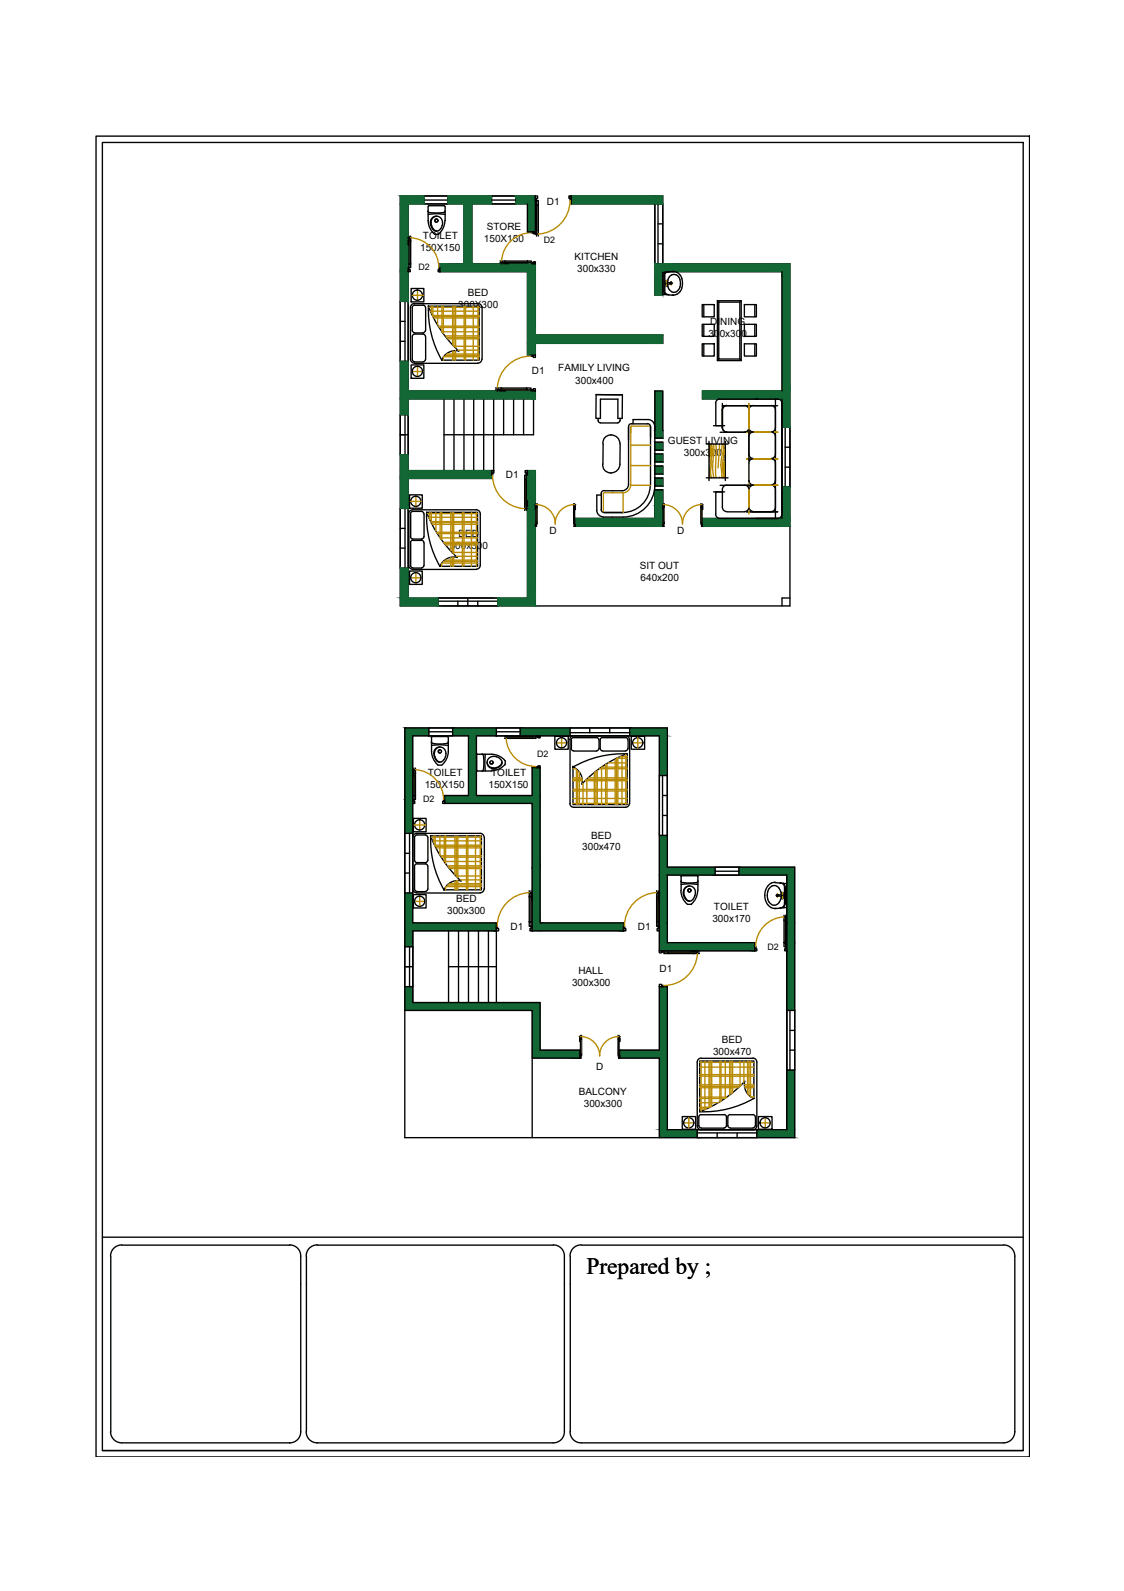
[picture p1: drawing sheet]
<svg xmlns="http://www.w3.org/2000/svg" width="210mm" height="297mm" viewBox="0 0 210 297" stroke-linecap="round" stroke-linejoin="round" font-family="sans-serif">
<!-- layer: PLAN -->
<path d="M17.9 25.4h174.4v246.6h-174.4zM19.1 26.6h172v244.2h-172zM19.1 231h172M19.1 270.8h172" fill="none" stroke="#000" stroke-width=".25"/>
<!-- layer: 0 -->
<g fill="none" stroke="#000" stroke-width=".25">
<path d="M79.2 36.6h4.4v1.5h-4.4zM79.2 37.4h4.4M79.9 39.4l.3 .3M80.1 38.4l-.1 .2v2.6M80.2 38.4h2.7M80.2 39.7h2.7M82.9 38.4l.2 .2M83.1 39.4l-.3 .3M83.1 38.6v2.6M91.8 36.6h4.5v1.5h-4.5zM91.8 37.4h4.5M98.5 38.1v5.2h1.5v-5.2"/>
<path d="M100 36.6h.4v.4h-.2v.4h-.2zM100 36.6h-25.3v76.5h72.8v-63.9h-23.7M100 38.1h-11.9v11.1h10.4M100 36.6v1.5M100.2 37.4h.3v.9h-.3zM100.2 38.2v4.8M100.5 38.3v4.8M106.2 36.6h.5v.8h-.2v-.4h-.3zM106.7 36.6v1.5h17.1M106.7 36.6h17.1v12.6M122.3 36.6v12.6h1.5M122.3 38.1v17h1.5v-4.4h22.2v22.3h-14.8v1.5h14.8v22.3h-14.8v1.5h16.3"/>
<path d="M122.9 38.1v11.1M74.7 56.3h1.5v11.2h-1.5M75.6 56.3v11.2M76.2 50h.2v.3h.2v.4h-.4zM76.4 44.7h-.1v1v-.8h.1M76.4 44.4h.3v.7h-.3zM76.4 49.2h.3v.8h-.3zM76.4 44.1v.3h-.3M76.4 45.1v4.2M76.7 57.4a.74 .74 0 0 1 .7-.7h11.9a.67 .67 0 0 1 .7 .7M76.7 57.4v9.7M76.7 44.1v.3"/>
<path d="M76.7 44.9v4.3M76.8 53.9h2.3v2.5h-2.3zM77 57.4l.1 4.5 .3 .2 1.6 .1M77.4 57h-.2l-.2 .4M77.5 57h1.5M79 57h.2l.2 .4M79.5 57.4v4.3M80 40l1.5-.1 1.6 .1M80 41.2l.3 1.4 .8 1.1M80 57.1a22.3 22.3 0 0 0 5.7 8.4M80 57.1a18.8 18.8 0 0 0 2.5 10.1M80 57.2h9.5v10h-7"/>
<path d="M80.6 42.2a1.27 1.27 0 0 0 1 .9M81.2 43.7h.7M81.5 40.9l-.2 .3 .2 .3M81.6 40.4a1.23 1.23 0 0 0-1 1.8M82 50h.2v.7h-.4zM82.2 50.7h16.3v15.6h1.5M82.2 50.7v-1.5h4.4v-11.1h-10.4v34.9h23.8M82.6 41.5a1.16 1.16 0 0 0-1.5-1.1 1.16 1.16 0 0 0-.6 1.8l.2 .5 .4 .4M82.7 41.5a1.31 1.31 0 0 1-1.6 1.5M83.1 41.2l-.3 1.4-.9 1.1M90 57.4v9.7M93.4 49h.3v.3"/>
<path d="M93.4 48.7h.3M93.7 48.7h.7v.3h-.7zM94 49v.2h1h-.8v-.2M94.2 48.7h4.3M94.3 49h4.3M98.5 48.7h.8v.3h-.8zM99.3 43.3h.7v.4l-.7-.2zM99.3 49l.7-.1v.3h-.7zM99.9 43.7h.3v.4M100 49.2v13.3h23.8v1.6h-23.8v2.2M100.2 43.2h-.1l-.1-.9v1h.2M100.2 42.9h.3v.8h-.3z"/>
<path d="M100.5 43.7v.4M122.9 45.5h.9M122.9 41.8h.9M123.9 54.3l.4 .7M124 51.5v2.8M124.1 54.3a.74 .74 0 0 0 .7 .7M124.1 51.5v2.8M124.3 50.8l-.4 .7M124.4 52.7v.4M124.6 52.7h.1M124.6 52.8h.5M124.8 50.7a.74 .74 0 0 0-.7 .8"/>
<path d="M124.9 55h.1M124.9 50.8h.1M125.1 52.8v.2M125.1 53l-.5 .1M125.4 54.5l.5 .1 .4-.1M125.4 51.4l.5-.2 .4 .2M125.4 51.3a1.64 1.64 0 0 0-.7 1.5v-.4h-.3v1h.3v-.3a1.66 1.66 0 0 0 .7 1.4M125.6 50.7a1.62 1.62 0 0 1 1.7 1.3M125.8 50.7l-2 .2v4.1l2 .1M126.3 51.3l.4 .4M126.7 54.1l-.4 .4M126.7 51.7a2.24 2.24 0 0 1 0 2.4"/>
<path d="M127 54.5a1.46 1.46 0 0 1-1.4 .6M127.3 52l.2 .9-.2 .8M127.3 53.8l-.3 .7M131.1 56.9h2.3v2.3h-2.3zM131.4 56.9v2.3M134 56.1h4.4v11.2h-4.4zM134 56.1l.2 .3M134.2 56.4h4v10.6h-4zM138.4 56.1l-.2 .3M139 56.9h2.3v2.3h-2.3zM141 56.9v2.3M74.7 77.4h1.5v7.5h-1.5"/>
<path d="M74.7 60h.9M74.7 63.7h.9M75.6 77.4v7.5M76.7 67a.74 .74 0 0 0 .7 .8M76.8 68.1h2.3v2.5h-2.3zM77 67.1l.2 .4h.2l1.6 .1M77 62.8v4.3M77.4 67.8h11.9M79 62.4h.2l.2 .4M79 62.4h-1.6h-.2l-.2 .4M79.4 61.7l-.2 .4h-.2M79.4 67.1l-.2 .4h-.2"/>
<path d="M79.5 62.8v4.3M82.5 67.2h.1M82.9 74.5v13.4M84.8 74.5v13.4M85.7 65.5a2.81 2.81 0 0 0-3.2 1.7M86.6 74.5v13.4M88.5 74.5v13.4M90 67a.74 .74 0 0 1-.8 .8M90.3 74.5v13.4M92.5 72.8h.4v.3M92.5 72.4h.4M92.9 72.4h.8v.4h-.8z"/>
<path d="M93.2 72.8v.2h1.1h-.8v-.2M93.5 72.4h4.8M93.6 72.8h4.9M94.1 74.5v6.7M95.9 74.5v6.7M97.8 74.5v6.7M98.3 72.4h.9v.4h-.9zM99.2 66.3h.8v.4h-.4v-.2h-.4zM99.2 72.8h.4v-.2h.4v.4h-.8zM99.6 74.5v6.7h-16.7M100 73v1.5h-23.8v13.4h16v-13.4M111.3 73.7h4.9v4.4h-.8v-3.6h-3.3v3.6h-.8z"/>
<path d="M111.7 78.1v.6l.4 .2M112.1 79h3.3M115.8 78.5l-.1 .2-.3 .2M115.8 78.1v.4M117.4 79.7v10.7a1.21 1.21 0 0 1-1.2 1.2M117.9 79.1l-.4 .3-.1 .3M118 79.1h2.9M118.2 79.1v-.8h2.8a1.21 1.21 0 0 1 1.2 1.2M120.9 79.1l.3 .1 .3 .5M121.3 79.5l.1 .2M121.5 79.7v10.9M131.1 64.2h2.3v2.3h-2.3z"/>
<path d="M131.1 60.6h2.3v2.2h-2.3zM131.4 60.6v2.2M131.4 64.2v2.3M133.3 79.5h2M133.7 75.3v4.2h1.2M134.2 67l-.2 .3M134.5 74.5a.83 .83 0 0 0-.9 .8M134.5 74.5h10.7M134.9 75.3v4.5a.83 .83 0 0 0 .8 .9M134.9 75.7h10.3M135.7 75.7a.83 .83 0 0 0-.8 .8M138.2 67l.2 .3"/>
<path d="M139 60.6h2.3v2.2h-2.3zM139 64.2h2.3v2.3h-2.3zM139 75.7a.83 .83 0 0 1 .9 .8 .83 .83 0 0 1 .8-.8M141 60.6v2.2M141 64.2v2.3M144 75.7a.83 .83 0 0 1 .8 .8M144.8 79.8a.83 .83 0 0 1-.8 .9 .83 .83 0 0 1 .8 .8M144.8 74.5v22.3M145.2 74.5a.83 .83 0 0 1 .8 .8M146.6 79.8v11.1M147.5 79.8h-1.5v11.1h1.5M74.7 94.9h1.5v11.2h-1.5"/>
<path d="M74.7 81.2h1.5M74.7 98.7h.9M75.6 94.9v11.2M76.5 92.4h2.4v2.5h-2.4zM76.7 95.9v4.3M77.1 95.2a.74 .74 0 0 0-.8 .7l.1 9.7M77.1 95.2h11.9M77.1 95.5h-.2l-.2 .4M77.1 95.5h1.6h.2l.2 .4M79.2 95.9v4.3M79.7 95.6h9.5v10.1h-7M88.9 95.2a.74 .74 0 0 1 .8 .7v9.7"/>
<path d="M91.8 87.9h.4v.4h-.2v.4h-.2zM91.8 87.9v1.4h-15.6v22.3h22.3v-23.7M98 94.1h.3v.9h-.3zM98 88.7h.3v.8h-.3zM98 89.5v4.8M98 95v.3M98.1 87.9h.4v.8h-.2v-.4h-.2zM98.3 94.4h.2v-.9v1.1h-.2M98.3 89.4v4.8M98.5 87.9h1.5v25.2M98.6 95h-.3v.3M100 97.8h.1l.1 .5h-.2z"/>
<path d="M100 94.5h.1l-.1 .6zM100.1 97.3h.2v.5h-.2zM100.1 94.2h.2v.5h-.2zM100.1 94v.2h-.2M100.1 94.6v2.7M100.3 94v.2M100.3 94.7v2.6M107.1 97.3h.2v.5h-.2zM107.1 94.2h.2v.5h-.2zM107.1 94v.2M107.1 94.7v2.6M107.3 97.8h.1v.5h-.2z"/>
<path d="M107.3 94.5h.1v.6v-.6zM107.3 94v.2h.2M107.3 94.6v2.7M107.4 96.8h14.9v-5.3h1.5v6.8h-16.4zM112.3 95.1v.3l.5 .3M112.3 92.4h-.9v2.9a1.21 1.21 0 0 0 1.3 1.2M112.3 92.2v2.9M112.6 86.6a1.46 1.46 0 0 0 1.4 1.7M112.6 82.9v3.8M112.8 91.6l-.5 .3v.3M112.8 95.7h1.7h-1.7M112.8 91.6h3.4"/>
<path d="M114 88.3h.2M114.5 95.7h1.9h-1.9M115.8 82.8a1.58 1.58 0 0 0-1.6-1.6 1.58 1.58 0 0 0-1.6 1.7M115.8 82.9v3.8a1.63 1.63 0 0 1-1.7 1.6M121.4 90.7a5.2 5.2 0 0 1-5.1 5M122.3 90.6a5.9 5.9 0 0 1-6 5.9h-3.6M122.3 81.8h1.5v-8.8h-1.5v17.7h1.5v-1.4h-1.5M122.3 82.6h1.5v1.4h-1.5M122.3 84.8h1.5v1.4h-1.5M122.3 87h1.5v1.5h-1.5M123.8 97.8l.2 .3v.2h-.2zM123.8 94.5v.6z"/>
<path d="M123.9 97.3h.2v.5h-.2zM123.9 94.2h.2v.5h-.2zM123.9 94v.2h-.2M123.9 94.6v2.7M124.1 94v.2M124.1 94.7v2.6M130.9 97.3h.2v.5h-.2zM130.9 94.2h.2v.5h-.2zM130.9 94v.2M130.9 94.7v2.6M131.1 97.8l.1 .5h-.2zM131.1 94.5h.1v.6z"/>
<path d="M131.1 94v.2h.2M131.1 94.6v2.7M131.9 82.9h4.1M131.9 89.2h4.1M132.4 82.4v7.3M133.3 91.8h2M133.6 96a.83 .83 0 0 0 .9 .8M134.5 80.7h5.8M134.5 90.6h5.8M134.9 91.8h-1.2v4.2M134.9 94.7a.83 .83 0 0 0 .8 .8M135.5 82.4v7.3"/>
<path d="M135.7 90.6a.83 .83 0 0 0-.8 .8v3.3M135.7 95.6h3.4M139 95.5a.83 .83 0 0 0 .9-.8 .83 .83 0 0 0 .8 .8M139 80.7a.83 .83 0 0 0 .9-.9 .83 .83 0 0 0 .8 .9 .83 .83 0 0 0-.8 .8M139 90.6a.83 .83 0 0 1 .9 .8M139.4 95.6h5.8M139.9 89.7a.83 .83 0 0 0 .8 .9 .83 .83 0 0 0-.8 .8M139.9 84.8a.83 .83 0 0 0 .8 .8 .83 .83 0 0 0-.8 .8M139.9 80.3v5.8M139.9 86.5v3.3M139.9 91.4v3.3M144.8 94.7a.83 .83 0 0 1-.8 .8"/>
<path d="M144.8 89.7a.83 .83 0 0 1-.8 .9 .83 .83 0 0 1 .8 .8M144.8 84.8a.83 .83 0 0 1-.8 .8 .83 .83 0 0 1 .8 .8M146 96a.83 .83 0 0 1-.8 .8M146.6 87.2h.9M146.6 83.5h.9M74.7 102.3h.9M76.3 105.5a.74 .74 0 0 0 .8 .8M76.5 106.6h2.4v2.5h-2.4zM76.7 100.2l.2 .4h.2M76.7 105.6l.2 .4h.2M76.7 101.3v4.3M77.1 106.3h11.9"/>
<path d="M77.1 100.9h-.2l-.2 .4M77.1 106.1h1.6M77.1 100.9h1.6M78.7 100.9h.2l.2 .4M79.1 100.2l-.2 .4h-.2h-1.6M79.1 105.6l-.2 .4h-.2M79.2 101.3v4.3M81.8 113.1v-1.5h11.1v1.5M81.8 112.2h11.1M82.2 105.7h.1M85.4 104a2.81 2.81 0 0 0-3.3 1.8M85.4 104.1a22.3 22.3 0 0 1-5.7-8.5 18.7 18.7 0 0 0 2.5 10.2"/>
<path d="M85.5 112.2v.9M87.4 111.6v1.5M89.2 112.2v.9M89.7 105.5a.74 .74 0 0 1-.8 .8M147.5 111.6h-1.5v1.5M75.6 135.9h49v26h23.8v50.5h-72.8zM80.1 135.9h4.4v1.5h-4.4zM80.1 136.6h4.4M80.5 138.5l.3 .3M80.6 137.7v2.6l.1 .9 .4 .9 .7 .7M80.6 139.2l1.6-.2 1.5 .2M80.7 137.5l-.2 .2"/>
<path d="M80.8 137.5h2.8M80.8 138.8l.5 .1M81.2 138.9h1.8M82.2 140l-.3 .3 .3 .3M82.2 139.5a1.12 1.12 0 0 0-1.1 1.1M83.5 138.8l-.5 .1M83.5 137.5l.2 .2v3.1l-.5 1.3-.7 .7M83.7 138.5l-.2 .3M92.7 135.9h4.4v1.5h-4.4zM92.7 136.6h4.4M94.2 137.9h.4M94.6 137.6h.7v.3h-.7z"/>
<path d="M94.6 137.3v.3h-.4M94.9 137.6v-.2h.9h-.8v.2M95.1 137.9h4.3M95.2 137.6h4.3M99.4 137.6h.7v.3h-.7zM100.1 137.4h.8v.4h-.4v-.2h-.4zM103.6 137.5h2.5v2.4h-2.5zM106.5 135.9v1.5h11.1v-1.5M106.5 138.1v11.9M106.5 136.8h11.1M106.7 139.7l.2 .4 .2 .1M106.7 138.1v1.7"/>
<path d="M107.1 137.7l-.4 .2v.2M107.1 137.7h4.3M107.2 137.3a.74 .74 0 0 0-.8 .8M110.1 135.9v.9M111.4 137.7h.2l.2 .4M111.8 139.7l-.2 .4-.2 .1h-4.3M111.9 138.1v1.7M112.1 139.7v.3l.4 .2M112.5 137.7l-.4 .2v.2v1.7M112.6 137.7h4.2M113.9 135.9v.9M116.8 137.7h.2l.2 .4"/>
<path d="M116.8 137.3a.74 .74 0 0 1 .7 .8M117.2 139.7l-.2 .4-.2 .1h-4.2M117.3 138.1v1.7M117.6 138.1v11.9M117.9 137.5h2.5v2.4h-2.5zM75.6 155.6h1.5v11.1h-1.5M75.6 159.3h.9M76.5 155.6v11.1M77.1 149.3h.2l.2 .7h-.4zM77.1 156.3a.74 .74 0 0 1 .7-.7h11.9a.74 .74 0 0 1 .7 .7M77.2 152.8h2.4v2.5h-2.4zM77.3 144h-.2v1l.1-.8h.1"/>
<path d="M77.3 143.7h.3v.8h-.3zM77.3 148.5h.3v.8h-.3zM77.3 143.4v.3h-.3M77.3 144.3v4.3M77.4 156.4v4.2M77.6 143.4v.3M77.6 144.2v4.3M79.4 155.9h.2l.3 .4M79.4 155.9h-1.5l-.4 .2-.1 .2M79.9 156.4v4.2M80.4 156a22.3 22.3 0 0 0 5.7 8.5M80.4 156.1h9.5v10h-7"/>
<path d="M80.4 156a18.8 18.8 0 0 0 2.5 10.2 2.77 2.77 0 0 1 3.2-1.7M81.1 140.6l.4 1.2M81.1 141.3l.3 .5M81.4 141.8a.86 .86 0 0 0 .7 .5 .86 .86 0 0 0 .8-.5M81.5 141.8l.4 .4 .3 .1M81.8 142.8h.7M82.8 149.3h.2v.7h-.3zM83 150v-1.5h4.5v-11.1h-10.4v34.9h15.6v14.9M83 150h16.4v23.8M83.3 140.6a1.16 1.16 0 0 0-1.5-1.1 1.16 1.16 0 0 0-.7 1.8M83.3 140.6l-.4 1.2M89 143.8l.2 .1h2.6"/>
<path d="M89 141v2.8M89.2 140.8l-.2 .2M89.2 140.8h2.6l.9 .2 .9 .4 .7 .6M90 140.8l.3 .2M90.3 143.7l-.3 .2M90.3 141v.5M90.3 141.5v1.7M90.3 143.3v.4M90.5 156.4v9.6M90.6 140.8v3.1M91 142.3a1.12 1.12 0 0 0 1.1 1.1M91.5 142.3l.3 .3 .3-.3"/>
<path d="M92.1 141.2l.7 .1M92.1 141.2a1.12 1.12 0 0 0-1.1 1.2 1.12 1.12 0 0 0 1.1 1.1M92.8 141.3l.5 .3M93.3 141.6a.86 .86 0 0 1 .5 .8 .86 .86 0 0 1-.5 .7M93.3 143.1l-1.2 .4M93.3 143l-1.2 .4M93.7 142.6l-.4 .4M93.8 142.3l-.2 .3M94.3 142.7l-1.1 .9-1.4 .3M94.3 142v.8M100.1 143.1l.8-.1v.3h-.8zM100.9 143.3v29h15.5v1.5"/>
<path d="M100.9 143.3h-1.5v5.2h-10.4v-11.1h34.1v40.1M106.4 150a.74 .74 0 0 0 .8 .7M107 143.2a2.81 2.81 0 0 1 1.7 3.2M107 143.2h.1M117.1 140.7a18.8 18.8 0 0 0-10.1 2.5M117.1 140.7a22.3 22.3 0 0 0-8.4 5.7M117.1 140.7v9.5h-10.1v-7M117.5 150a.74 .74 0 0 1-.7 .7h-9.6M123.7 148.5h.9M123.7 152.2h.9M123.7 144.8v11.2M124.6 144.8h-1.5v11.2h1.5"/>
<path d="M75.6 176.8h1.5v7.4h-1.5M75.6 163h.9M76.5 176.8v7.4M77.1 165.9a.74 .74 0 0 0 .7 .8M77.2 167h2.4v2.5h-2.4zM77.4 160.6l.1 .2 .4 .3h1.5M77.4 166l.2 .4h.3M77.8 166.7h11.9M77.9 161.3l-.4 .2-.1 .2v4.3M77.9 166.5h1.5M77.9 161.3h1.5M79.4 161.3h.2l.3 .4"/>
<path d="M79.9 160.6l-.3 .4-.2 .1M79.9 166l-.3 .4h-.2M79.9 161.7v4.3M83 166.1h.1M83.8 173.8v13.4M85.6 173.8v13.4M87.5 173.8v13.4M89.4 173.8v13.4M90.4 165.9a.74 .74 0 0 1-.7 .8M91.2 173.8v13.4M92.7 173.8h-15.6v13.4h23.8v8.9h7.4v1.4h-8.9M92.7 172.9h.2v.5h.2v.4h-.4z"/>
<path d="M98.8 166.7h.4v.8h-.4zM98.8 172.1h.4v.8h-.4zM98.8 166.3v.4M98.8 167.3v4.8M99.2 167.1h.1v1v-.9h-.1M99.2 172.9h.2v.9h-.4v-.4h.2zM99.2 166.3v.4h.2M99.2 167.4v4.8M99.4 173.8h17M116.4 172.9h.3v.5h.2v.4h-.5zM122.6 166.7h.3v.8h-.3zM122.6 172.1h.3v.8h-.3z"/>
<path d="M122.6 166.3v.4M122.6 167.3v4.8M122.9 167.1h.2v1v-.9h-.2M122.9 172.9h.2v.9h-.4v-.4h.2zM122.9 166.3v.4h.3M122.9 167.4v4.8M123.1 177.5h.9v.2l-.9 .2zM123.1 177.5h17.9M124 177.7h.8v.3h-.8zM124.7 177.7h4.8M124.8 178h4.9M127.2 164.5l.2 .3h2.7"/>
<path d="M127.2 166.3l.3 1.4 .9 1.1M127.2 165.1l1.6-.1 1.5 .1M127.2 163.7v2.6M127.3 163.5l-.1 .2M127.4 163.5h2.8M127.6 166.6l.1 .6M127.6 166.6a1.12 1.12 0 0 1 1.1-1.2 1.12 1.12 0 0 1 1.2 1.2M127.7 167.2l.2 .5M127.7 166.6l.1 .6M127.8 167.2l.3 .5M128 167.8l.4 .3M128.1 167.8l.4 .3"/>
<path d="M128.4 168.1l.3 .1M128.4 168.8h.7M128.4 168.1l.4 .1M128.8 165.4a1.12 1.12 0 0 0-1.1 1.2M128.8 165.9l-.3 .3 .3 .4M129.1 168.1l-.4 .1M129.4 177.7h.8v.3h-.8zM129.5 167.8l-.4 .3M129.7 177.7v-.1l-.9-.1h1.1v.2M129.8 167.2l-.3 .5M129.9 166.6l-.1 .6M130.1 163.5l.2 .2"/>
<path d="M130.2 177.4v.3h.4M130.2 178h.4M130.3 166.3l-.3 1.4-.9 1.1M130.3 164.5l-.2 .3M130.3 163.7v2.6M133.5 161.9h4.5v1.5h-4.5zM133.5 162.7h4.5M141 176.8h.2l.1 .7h-.3zM141 177.5v-1.5h-16.4v-12.6h22.3v47.5h-22.3v-26.7h-1.5M144 169.4l.9 .2M144 164.9a2.77 2.77 0 0 0 0 4.5M144.1 165.5l.5-.2 .5 .2"/>
<path d="M144.1 168.9l.5 .1 .5-.1M144.1 165.5a2.15 2.15 0 0 0 0 3.4M144.7 164.8l2.2 .2v4.4l-2.2 .2M144.9 164.8l-.9 .1M145.1 165.5a2.03 2.03 0 0 1 .8 1.5M145.7 164.9h.1M145.7 164.8a.83 .83 0 0 1 .8 .8v3.1M145.9 167.3a2.08 2.08 0 0 1-.8 1.6M146 167.1v-.5h.2v1.2h-.2v-.4M146 167h.1M146 167.4h.1M146 167.1l-.6 .1 .6 .2"/>
<path d="M146 166.9v.1M146.2 166.9v.5M146.3 164.9l.3 .7M146.4 171.2h.3v.7h-.3zM146.4 176h.3v.8h-.3zM146.4 170.9v.3M146.4 171.7v4.3M146.5 168.7a.83 .83 0 0 1-.8 .8M146.6 168.7l-.3 .7M146.7 165.7v3M146.7 171.5h.2v1v-.8h-.2M146.7 176.8h.2v.7h-.4z"/>
<path d="M146.7 170.9v.3h.3M146.7 171.8v4.3M75.6 188.7h23.8v23.7M75.6 180.5h1.5M83.8 180.5h8.9M108.3 197.2h.1l.1 .3h-.2zM108.3 193.7h.1l-.1 .8zM108.4 196.7h.2v.5h-.2zM108.4 193.5h.2v.5h-.2zM108.4 193.3v.2h-.2M108.4 193.9v2.8M108.6 193.3v.2"/>
<path d="M108.6 194v2.7M115.4 196.7h.2v.5h-.2zM115.4 193.5h.2v.5h-.2zM115.4 193.3v.2M115.4 194v2.7M115.6 197.2h.1v.3h-.2zM115.6 193.7h.1v.8v-.6zM115.6 193.3v.2h.2M115.6 193.9v2.8M123.1 183.8h.5v.2h.4v.2h-.9zM123.1 184.2v11.9h-7.4v1.4h7.4v14.9M130.2 198.3v11.9a.74 .74 0 0 0 .7 .7"/>
<path d="M130.9 197.5a.74 .74 0 0 0-.7 .8M131 197.6h9.6M140.6 197.5a.74 .74 0 0 1 .7 .8M141.3 198.3v11.9a.74 .74 0 0 1-.7 .7M147.5 188.7v11.1M147.5 196.1h.9M147.5 192.4h.9M148.4 188.7h-1.5v11.1h1.5M127.4 208.5h2.5v2.3h-2.5zM130.2 212.4v-1.5h11.1v1.5M130.2 211.5h11.1M130.9 208.1l-.3 .2-.1 .2v1.7l.2 .3 4.5 .1"/>
<path d="M131 208.1h4.2M133.9 211.5v.9M135.2 208.1h.2l.3 .4v1.7l-.3 .3-.2 .1M136.4 208.1l-.4 .2-.1 .2v1.7l.2 .3 4.5 .1M136.4 208.1h4.2M137.7 211.5v.9M140.6 208.1h.2l.2 .4M140.8 205.1a18.8 18.8 0 0 1-10.1 2.5M140.8 205.1v-7h-10.1v9.5M140.8 205.1a2.75 2.75 0 0 1-1.7-3.2 22.3 22.3 0 0 1-8.4 5.7M141 210.1v.3l-.4 .2M141.1 208.5v1.7"/>
<path d="M141.6 208.5h2.6v2.3h-2.6zM20.7 234.5v32.8M22.7 232.4a2.1 2.1 0 0 0-2.1 2.1M22.8 232.5h31.4M54.1 232.4a2.05 2.05 0 0 1 2.1 2.1M56.2 234.5v32.8M57.2 234.5v32.8M59.2 232.5h44.1M59.3 232.4a2.05 2.05 0 0 0-2.1 2.1M103.3 232.4a2.05 2.05 0 0 1 2.1 2.1M105.4 234.5v32.8M106.5 234.5v32.8"/>
<path d="M108.5 232.4a2.05 2.05 0 0 0-2 2.1M108.6 232.5h78.8M187.4 232.4a2.1 2.1 0 0 1 2.1 2.1M189.5 234.5v32.8M20.6 267.3a2.1 2.1 0 0 0 2.1 2.1M22.8 269.4h31.4M56.2 267.3a2.05 2.05 0 0 1-2.1 2.1M57.2 267.3a2.05 2.05 0 0 0 2.1 2.1M105.4 267.3a2.05 2.05 0 0 1-2.1 2.1h-44.1M106.5 267.3a2.05 2.05 0 0 0 2 2.1M108.6 269.4h78.8M189.5 267.3a2.1 2.1 0 0 1-2.1 2.1"/>
<circle cx="77.9" cy="55.1" r=".95"/>
<circle cx="81.5" cy="41.2" r=".32"/>
<circle cx="125.3" cy="52.9" r=".19"/>
<circle cx="77.9" cy="69.3" r=".95"/>
<circle cx="77.6" cy="93.6" r=".95"/>
<circle cx="77.6" cy="107.9" r=".95"/>
<circle cx="104.9" cy="138.7" r=".95"/>
<circle cx="119.1" cy="138.7" r=".95"/>
<circle cx="78.4" cy="154" r=".95"/>
<circle cx="82.1" cy="140.3" r=".32"/>
<circle cx="91.8" cy="142.4" r=".32"/>
<circle cx="78.4" cy="168.3" r=".95"/>
<circle cx="128.7" cy="166.2" r=".32"/>
<circle cx="145.2" cy="167.2" r=".19"/>
<circle cx="128.6" cy="209.6" r=".95"/>
<circle cx="142.9" cy="209.6" r=".95"/>
</g>
<g fill="#136734" stroke="#136734" stroke-width=".19">
<path d="M122.3 73l1.5 7.4v-7.4zM122.3 73l1.5 7.4h-1.5z"/>
<path d="M122.3 80.4l1.5 1.4v-1.4zM122.3 80.4l1.5 1.4h-1.5z"/>
<path d="M122.3 82.6l1.5 1.4v-1.4zM122.3 82.6l1.5 1.4h-1.5z"/>
<path d="M122.3 84.8l1.5 1.4v-1.4zM122.3 84.8l1.5 1.4h-1.5z"/>
<path d="M122.3 87l1.5 1.5v-1.5zM122.3 87l1.5 1.5h-1.5z"/>
<path d="M122.3 89.3l1.5 1.4v-1.4zM122.3 89.3l1.5 1.4h-1.5z"/>
<path d="M122.3 91.5l1.5 3v-3zM122.3 91.5l1.5 3h-1.5z"/>
<path d="M122.3 94.5l1.5 .6v-.6zM122.3 94.5l1.5 .6h-1.5z"/>
<path d="M122.3 95.1l1.5 1.7v-1.7zM122.3 95.1l1.5 1.7h-1.5z"/>
<path d="M107.4 96.8l16.4 1v-1zM107.4 96.8l16.4 1h-16.4z"/>
<path d="M107.4 97.8l16.4 .5v-.5zM107.4 97.8l16.4 .5h-16.4z"/>
<path d="M117.6 135.9l7 1.5v-1.5zM117.6 135.9l7 1.5h-7z"/>
<path d="M97.1 135.9l9.4 1.5v-1.5zM97.1 135.9l9.4 1.5h-9.4z"/>
<path d="M84.5 135.9l8.2 1.5v-1.5zM84.5 135.9l8.2 1.5h-8.2z"/>
<path d="M75.6 135.9l4.5 1.5v-1.5zM75.6 135.9l4.5 1.5h-4.5z"/>
<path d="M123.1 137.4l1.5 7.4v-7.4zM123.1 137.4l1.5 7.4h-1.5z"/>
<path d="M99.4 143.3l1.5 5.2v-5.2zM99.4 143.3l1.5 5.2h-1.5z"/>
<path d="M87.5 137.4l1.5 11.1v-11.1zM87.5 137.4l1.5 11.1h-1.5z"/>
<path d="M75.6 137.4l1.5 11.9v-11.9zM75.6 137.4l1.5 11.9h-1.5z"/>
<path d="M83 148.5l17.9 1.5v-1.5zM83 148.5l17.9 1.5h-17.9z"/>
<path d="M75.6 149.3l1.5 .7v-.7zM75.6 149.3l1.5 .7h-1.5z"/>
<path d="M75.6 150l1.5 5.6v-5.6zM75.6 150l1.5 5.6h-1.5z"/>
<path d="M123.1 156l1.5 5.9v-5.9zM123.1 156l1.5 5.9h-1.5z"/>
<path d="M99.4 150l1.5 11.9v-11.9zM99.4 150l1.5 11.9h-1.5z"/>
<path d="M138 161.9l10.4 1.5v-1.5zM138 161.9l10.4 1.5h-10.4z"/>
<path d="M123.1 161.9l10.4 1.5v-1.5zM123.1 161.9l10.4 1.5h-10.4z"/>
<path d="M146.9 163.4l1.5 8.9v-8.9zM146.9 163.4l1.5 8.9h-1.5z"/>
<path d="M123.1 163.4l1.5 8.9v-8.9zM123.1 163.4l1.5 8.9h-1.5z"/>
<path d="M99.4 161.9l1.5 10.4v-10.4zM99.4 161.9l1.5 10.4h-1.5z"/>
<path d="M75.6 166.7l1.5 5.6v-5.6zM75.6 166.7l1.5 5.6h-1.5z"/>
<path d="M99.4 172.3l17 .6v-.6zM99.4 172.3l17 .6h-17z"/>
<path d="M75.6 172.3l17.1 .6v-.6zM75.6 172.3l17.1 .6h-17.1z"/>
<path d="M99.4 172.9l17 .9v-.9zM99.4 172.9l17 .9h-17z"/>
<path d="M75.6 172.9l17.1 .9v-.9zM75.6 172.9l17.1 .9h-17.1z"/>
<path d="M146.9 172.3l1.5 3.7v-3.7zM146.9 172.3l1.5 3.7h-1.5z"/>
<path d="M123.1 172.3l1.5 3.7v-3.7zM123.1 172.3l1.5 3.7h-1.5z"/>
<path d="M123.1 176l17.9 .8v-.8zM123.1 176l17.9 .8h-17.9z"/>
<path d="M75.6 173.8l1.5 3v-3zM75.6 173.8l1.5 3h-1.5z"/>
<path d="M123.1 176.8l17.9 .7v-.7zM123.1 176.8l17.9 .7h-17.9z"/>
<path d="M75.6 184.2l1.5 3v-3zM75.6 184.2l1.5 3h-1.5z"/>
<path d="M146.9 176l1.5 12.7v-12.7zM146.9 176l1.5 12.7h-1.5z"/>
<path d="M75.6 187.2l25.3 1.5v-1.5zM75.6 187.2l25.3 1.5h-25.3z"/>
<path d="M123.1 184.2l1.5 11.9v-11.9zM123.1 184.2l1.5 11.9h-1.5z"/>
<path d="M99.4 188.7l1.5 7.4v-7.4zM99.4 188.7l1.5 7.4h-1.5z"/>
<path d="M99.4 196.1l8.9 1.1v-1.1zM99.4 196.1l8.9 1.1h-8.9z"/>
<path d="M115.7 196.1l8.9 1.4v-1.4zM115.7 196.1l8.9 1.4h-8.9z"/>
<path d="M99.4 197.2l8.9 .3v-.3zM99.4 197.2l8.9 .3h-8.9z"/>
<path d="M146.9 199.8l1.5 11.1v-11.1zM146.9 199.8l1.5 11.1h-1.5z"/>
<path d="M123.1 197.5l1.5 13.4v-13.4zM123.1 197.5l1.5 13.4h-1.5z"/>
<path d="M141.3 210.9l7.1 1.5v-1.5zM141.3 210.9l7.1 1.5h-7.1z"/>
<path d="M123.1 210.9l7.1 1.5v-1.5zM123.1 210.9l7.1 1.5h-7.1z"/>
<path d="M98.5 38.1l1.5 5.2v-5.2zM98.5 38.1l1.5 5.2h-1.5z"/>
<path d="M106.7 36.6l17.1 1.5v-1.5zM106.7 36.6l17.1 1.5h-17.1z"/>
<path d="M96.3 36.6l3.7 1.5v-1.5zM96.3 36.6l3.7 1.5h-3.7z"/>
<path d="M83.6 36.6l8.2 1.5v-1.5zM83.6 36.6l8.2 1.5h-8.2z"/>
<path d="M74.7 36.6l4.5 1.5v-1.5zM74.7 36.6l4.5 1.5h-4.5z"/>
<path d="M86.6 38.1l1.5 11.1v-11.1zM86.6 38.1l1.5 11.1h-1.5z"/>
<path d="M123.8 49.2l23.7 1.5v-1.5zM123.8 49.2l23.7 1.5h-23.7z"/>
<path d="M122.3 49.2l1.5 1.5v-1.5zM122.3 49.2l1.5 1.5h-1.5z"/>
<path d="M82.2 49.2l17.8 1.5v-1.5zM82.2 49.2l17.8 1.5h-17.8z"/>
<path d="M74.7 38.1l1.5 12.6v-12.6zM74.7 38.1l1.5 12.6h-1.5z"/>
<path d="M122.3 50.7l1.5 4.4v-4.4zM122.3 50.7l1.5 4.4h-1.5z"/>
<path d="M74.7 50.7l1.5 5.6v-5.6zM74.7 50.7l1.5 5.6h-1.5z"/>
<path d="M98.5 50.7l1.5 11.8v-11.8zM98.5 50.7l1.5 11.8h-1.5z"/>
<path d="M98.5 62.5l25.3 1.6v-1.6zM98.5 62.5l25.3 1.6h-25.3z"/>
<path d="M98.5 64.1l1.5 2.2v-2.2zM98.5 64.1l1.5 2.2h-1.5z"/>
<path d="M146 50.7l1.5 22.3v-22.3zM146 50.7l1.5 22.3h-1.5z"/>
<path d="M74.7 67.5l1.5 5.5v-5.5zM74.7 67.5l1.5 5.5h-1.5z"/>
<path d="M131.2 73l16.3 1.5v-1.5zM131.2 73l16.3 1.5h-16.3z"/>
<path d="M74.7 73l25.3 1.5v-1.5zM74.7 73l25.3 1.5h-25.3z"/>
<path d="M74.7 74.5l1.5 2.9v-2.9zM74.7 74.5l1.5 2.9h-1.5z"/>
<path d="M146 74.5l1.5 5.3v-5.3zM146 74.5l1.5 5.3h-1.5z"/>
<path d="M122.3 80.4l1.5 1.4v-1.4zM122.3 80.4l1.5 1.4h-1.5z"/>
<path d="M122.3 82.6l1.5 1.4v-1.4zM122.3 82.6l1.5 1.4h-1.5z"/>
<path d="M122.3 84.8l1.5 1.4v-1.4zM122.3 84.8l1.5 1.4h-1.5z"/>
<path d="M74.7 84.9l1.5 3v-3zM74.7 84.9l1.5 3h-1.5z"/>
<path d="M122.3 87l1.5 1.5v-1.5zM122.3 87l1.5 1.5h-1.5z"/>
<path d="M74.7 87.9l17.1 1.4v-1.4zM74.7 87.9l17.1 1.4h-17.1z"/>
<path d="M122.3 89.3l1.5 1.4v-1.4zM122.3 89.3l1.5 1.4h-1.5z"/>
<path d="M74.7 89.3l1.5 5.6v-5.6zM74.7 89.3l1.5 5.6h-1.5z"/>
<path d="M146 90.9l1.5 5.9v-5.9zM146 90.9l1.5 5.9h-1.5z"/>
<path d="M122.3 91.5l1.5 5.3v-5.3zM122.3 91.5l1.5 5.3h-1.5z"/>
<path d="M131.2 96.8l16.3 1.5v-1.5zM131.2 96.8l16.3 1.5h-16.3z"/>
<path d="M107.4 96.8l16.4 1.5v-1.5zM107.4 96.8l16.4 1.5h-16.4z"/>
<path d="M98.5 87.9l1.5 10.4v-10.4zM98.5 87.9l1.5 10.4h-1.5z"/>
<path d="M98.5 98.3l1.5 13.3v-13.3zM98.5 98.3l1.5 13.3h-1.5z"/>
<path d="M74.7 106.1l1.5 5.5v-5.5zM74.7 106.1l1.5 5.5h-1.5z"/>
<path d="M92.9 111.6l7.1 1.5v-1.5zM92.9 111.6l7.1 1.5h-7.1z"/>
<path d="M74.7 111.6l7.1 1.5v-1.5zM74.7 111.6l7.1 1.5h-7.1z"/>
</g>
<!-- layer: NETMANH -->
<g fill="none" stroke="#b88a00" stroke-width=".25">
<path d="M100.4 38.3v4.6M106.5 37.4a6.3 6.3 0 0 1-6 6.3M76.6 45.1v4.1M76.7 44.4a5.6 5.6 0 0 1 5.2 5.5M94.4 48.9h4.1M99.2 43.4a5.6 5.6 0 0 0-5.5 5.3M93.7 72.6h4.6M99.2 66.5a6.3 6.3 0 0 0-6.3 5.9M117.8 79.7v10.9h3.7M117.9 79.5l-.1 .2M118 79.6h3.3M134.9 76.6v3.3"/>
<path d="M139.9 75.3v5.8M92 88.7a6.3 6.3 0 0 0 5.9 6.3M98.1 89.5v4.6M100.1 94.2a3.6 3.6 0 0 1 3.6 3.6M100.2 94.7v2.6M107.2 94.7v2.6M107.3 94.2a3.6 3.6 0 0 0-3.6 3.6M116.4 92h-3.7v3.5M116.4 92v3.7M117.8 90.6a1.42 1.42 0 0 1-1.5 1.4M117.8 83.1h3.7M117.8 86.9h3.7"/>
<path d="M123.8 94.2a3.6 3.6 0 0 1 3.7 3.6 3.6 3.6 0 0 1 3.6-3.6M124 94.7v2.6M131 94.7v2.6M132.4 84.4a13.8 13.8 0 0 1 0 4.8M132.4 82.9v.4M132.6 89.2v-.2l.1 .2M132.6 82.9a2.6 2.6 0 0 1 .1 2.3l-.2-1.2zM132.7 83.5l.1 .5-.1 .5zM132.8 82.9a3.2 3.2 0 0 1 .1 2.3l-.2 2.6v.8l.2 .6M133.3 82.9l.1 1.1a12.3 12.3 0 0 0-.1 5.2M133.7 82.9l.1 1.1M133.8 84l-.2 2.9 .1 2.3"/>
<path d="M134.4 82.9l-.3 4.4M134.4 89v.2M134.8 82.9h.1M134.9 82.9l-.1 1.1 .1 .8-.3 2 .2 2.2M134.9 89l-.1 .2M135.1 82.9l.1 2-.2 .9a6.1 6.1 0 0 0 .1 2.6v.8M135.2 86.3l.1 .6-.1 1.3-.2-.7zM135.2 86.8v.9zM135.2 82.9l.1 1.1a5.6 5.6 0 0 0 .2 2.8l-.3 2.4M135.5 88.9v.1M135.5 82.9h.1M139.4 90.6h5.8h-5.8"/>
<path d="M139.4 80.7h5.8h-5.8M139.4 85.7h5.8h-5.8M139.4 90.6h5.8M139.9 90.2v5.8M140.7 80.7h3.3M140.7 85.7h3.3M94.5 137.8a5.6 5.6 0 0 0 5.6 5.3M95.3 137.7h4.1M77.4 144.5v4M77.6 143.7a5.6 5.6 0 0 1 5.2 5.6M98.8 166.6a6.3 6.3 0 0 0-5.9 6.3M99 167.5v4.6"/>
<path d="M122.6 166.6a6.3 6.3 0 0 0-6 6.3M122.8 167.5v4.6M124.8 177.9h4.6M130.2 178a6.3 6.3 0 0 1-6.2 6M146.4 171.2a5.6 5.6 0 0 0-5.3 5.5M146.6 171.9v4.1M108.4 193.5a3.6 3.6 0 0 1 3.6 3.6M108.5 194v2.7M115.5 194v2.7M115.6 193.5a3.6 3.6 0 0 0-3.6 3.6"/>
</g>
<!-- layer: 0 -->
<g fill="none" stroke="#b88a00" stroke-width=".25">
<path d="M76.9 55.1h2.1M78 54.1v2M80.1 57.4h9.4M80.4 58.1h9.1M80.6 57.2v1.3M80.8 58.9h8.7M80.8 57.2v1.9h8.7M81 59.4h8.5M81.7 57.2v3.4M82.5 57.2v4.7h7M82.8 57.2v5.1M84.5 57.2v7.2"/>
<path d="M84.8 57.2v7.5h4.7M85.1 57.2v7.8M86.7 57.2v10M86.9 57.2v10M88.4 57.2v10M89.3 57.2v10M124.5 52.7v.1M124.5 53.1h.1M125.1 52.9h.5M125.3 52.6v.6M76.9 69.4h2.1M78 68.3v2.1"/>
<path d="M81.9 60.9h7.6M82 61.1h7.5M82.8 66.7v.5M82.9 66.6h6.6M83.1 62.7h6.4M83.1 66.4h6.4M83.3 63h6.2M83.4 66.1h6.1M83.6 63.3h5.9M84.5 65.6v1.6M84.8 65.5v1.7M85.1 65.5v1.7"/>
<path d="M85.5 65.4h4M76.6 93.6h2.1M77.7 92.6v2.1M79.8 95.9h9.4M80.1 96.6h9.1M80.2 95.6v1.4M80.5 97.4h8.7M80.5 95.6v2h8.7M80.7 97.9h8.5M81.4 95.6v3.5M81.6 99.4h7.6M81.7 99.6h7.5"/>
<path d="M82.2 95.6v4.8h7M82.5 95.6v5.2M84.2 95.6v7.3M84.5 95.6v7.5h4.7M84.7 95.6v7.9M86.3 95.6v10.1M86.6 95.6v10.1M88 95.6v10.1M89 95.6v10.1M76.6 107.9h2.1M77.7 106.8v2.1M82.5 105.2v.5"/>
<path d="M82.6 105.1h6.6M82.8 101.2h6.4M82.8 104.8h6.4M83 101.5h6.2M83.1 104.6h6.1M83.2 101.7h6M84.2 104.1v1.6M84.5 104v1.7M84.7 104v1.7M85.2 103.9h4M103.8 138.7h2.1M104.9 137.6v2.1"/>
<path d="M118.1 138.7h2.1M119.1 137.6v2.1M77.3 154h2.1M78.4 153v2.1M80.5 156.3h9.4M80.8 157h9.1M81 156.1v1.3M81.2 157.8h8.7M81.3 156.1v1.9h8.6M81.4 158.3h8.5M82.2 156.1v3.4M82.3 159.8h7.6"/>
<path d="M83 156.1v4.7h6.9M83.2 156.1v5.1M84.9 156.1v7.2M85.2 156.1v7.4h4.7M85.5 156.1v7.7M87.1 156.1v10M87.4 156.1v10M88.8 156.1v10M89.7 156.1v10M107 150h10.1M107 149.1h10.1M107 145.2h1.7"/>
<path d="M107 145.5h1.7M107 143.5h.5M107 145.8h1.7M107 147.7h10.1M107 147.4h10.1M107.6 143.6v6.6M107.9 143.8v6.4M108.2 144.1v6.1M108.9 146.2v4M109.3 145.8h7.8M109.9 145.2h7.2M111 144.2v6"/>
<path d="M111.3 144v6.2M111.5 143.8v6.4M112 143.5h5.1M113.1 142.7v7.5M113.4 142.6v7.6M113.6 142.4h3.5M114.9 141.7v8.5M115.4 141.5v8.7M115.8 141.3h1.3M116.1 141.1v9.1M116.9 140.8v9.4M117.1 143.2h-4.8v7"/>
<path d="M117.1 141.6h-2v8.6M117.1 145.5h-7.5v4.7M77.3 168.3h2.1M78.4 167.2v2.1M82.5 160h7.4M83.2 165.6v.5M83.3 165.5h6.6M83.6 161.6h6.3M83.6 165.2h6.3M83.8 161.9h6.1M83.8 165h6.1M84 162.2h5.9"/>
<path d="M84.9 164.5v1.6M85.2 164.4v1.7M85.5 164.4v1.7M85.9 164.3h4M144.9 167.2h.5M145.2 166.8v.7M146.1 166.9v.1M146.1 167.4h.1M130.7 198.3h10.1M130.7 199.2h10.1M130.9 198.1v9.4M131.6 198.1v9.1"/>
<path d="M132.4 198.1v8.7M132.6 198.1v8.6h-1.9M132.9 198.1v8.5M134.4 198.1v7.7M134.6 198.1v7.5M135.5 198.1v7h-4.8M136.3 198.1v6.4M136.5 198.1v6.2M136.8 198.1v6M138.2 198.1v4.7h-7.5M138.9 198.1v4M139.6 198.1v6.1"/>
<path d="M139.9 198.1v6.4M140.2 198.1v6.6M127.6 209.6h2.1M128.6 208.6v2.1M130.7 207h1.3M130.7 203.1h7.2M130.7 204.8h5.1M130.7 205.9h3.5M130.7 202.5h7.8M130.7 200.6h10.1M130.7 200.9h10.1M139.1 202.8h1.7"/>
<path d="M139.1 202.5h1.7M139.1 203.1h1.7M140.3 204.8h.5M141.8 209.6h2.2M142.9 208.6v2.1"/>
<circle cx="124.5" cy="53.2" r=".15"/>
<circle cx="124.5" cy="52.5" r=".15"/>
<circle cx="125.3" cy="52.9" r=".15"/>
<circle cx="145.2" cy="167.2" r=".15"/>
<circle cx="146.1" cy="166.8" r=".15"/>
<circle cx="146.1" cy="167.6" r=".15"/>
</g>
<text font-size="4.4" x="109.5" y="237.9">Prepared by ;</text>
<g font-size="1.9">
<text x="102.1" y="38.2">D1</text>
<text x="78.5" y="46.8">150X150</text>
<text x="79" y="44.6">TOILET</text>
<text x="90.4" y="45.3">150X150</text>
<text x="90.9" y="43">STORE</text>
<text x="107.3" y="48.6">KITCHEN</text>
<text x="107.8" y="50.8">300x330</text>
<text x="85.6" y="57.5">300X300</text>
<text x="87.4" y="55.3">BED</text>
<text x="132.3" y="63">300x300</text>
<text x="132.6" y="60.8">DINING</text>
<text x="99.3" y="69.9">D1</text>
<text x="104.3" y="69.4">FAMILY LIVING</text>
<text x="107.4" y="71.6">300x400</text>
<text x="124.7" y="82.9">GUEST LIVING</text>
<text x="94.5" y="89.3">D1</text>
<text x="127.7" y="85.1">300x300</text>
<text x="85.6" y="100.3">BED</text>
<text x="102.6" y="99.7">D</text>
<text x="126.4" y="99.7">D</text>
<text x="84" y="102.5">300x300</text>
<text x="119.5" y="106.2">SIT OUT</text>
<text x="119.6" y="108.4">640x200</text>
<text x="79.3" y="147.1">150X150</text>
<text x="79.9" y="144.8">TOILET</text>
<text x="91.2" y="147.1">150X150</text>
<text x="91.7" y="144.8">TOILET</text>
<text x="108.7" y="158.8">300x470</text>
<text x="110.4" y="156.6">BED</text>
<text x="83.5" y="170.6">300x300</text>
<text x="85.2" y="168.4">BED</text>
<text x="95.4" y="173.7">D1</text>
<text x="119.1" y="173.7">D1</text>
<text x="133" y="172.2">300x170</text>
<text x="133.3" y="170">TOILET</text>
<text x="106.8" y="184">300x300</text>
<text x="108" y="181.8">HALL</text>
<text x="123.2" y="181.5">D1</text>
<text x="133.2" y="197">300x470</text>
<text x="134.8" y="194.7">BED</text>
<text x="111.3" y="199.8">D</text>
<text x="108.1" y="204.5">BALCONY</text>
<text x="109" y="206.7">300x300</text>
</g>
<g font-size="1.7">
<text x="101.5" y="45.3">D2</text>
<text x="78.1" y="50.5">D2</text>
<text x="100.3" y="141.4">D2</text>
<text x="79" y="149.7">D2</text>
<text x="143.3" y="177.4">D2</text>
</g>
</svg>
